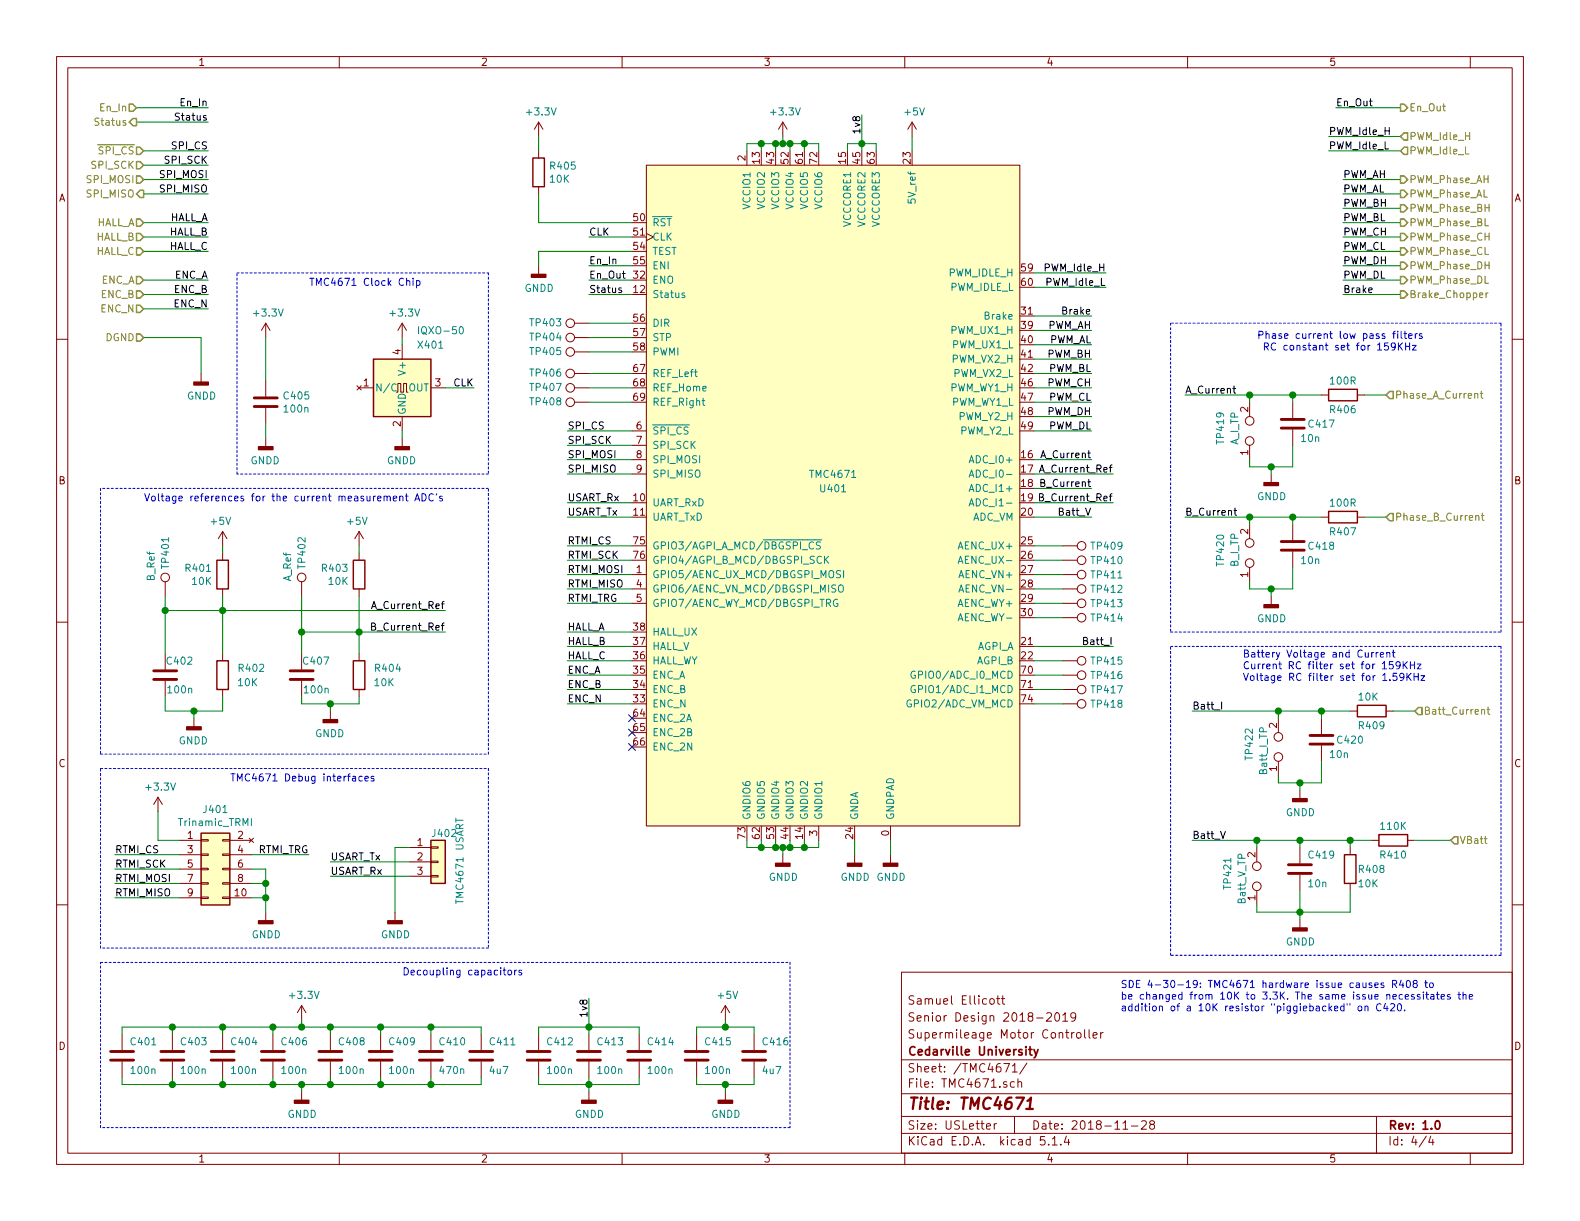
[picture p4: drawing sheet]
<svg xmlns="http://www.w3.org/2000/svg" width="279mm" height="216mm" viewBox="0 0 279 216" stroke-linecap="round" stroke-linejoin="round" font-family="sans-serif">
<g fill="none" stroke="#840000" stroke-width=".18">
<path d="M10 10h259.4v195.9h-259.4zM12 12h255.4v191.9h-255.4zM60 10v2M110 10v2M160 10v2M210 10v2M260 10v2M95.2 21.6v2.5M95.2 26.7v1.2M95.2 33v1.3M95.2 21.6l-.7 1.3M95.2 21.6l.8 1.3"/>
<path d="M114.3 29.2h66v116.9h-66zM132.1 26.7v2.5M138.4 21.6v2.5M138.4 21.6l-.7 1.3M138.4 21.6l.8 1.3M161.3 21.6l-.8 1.3M161.3 21.6v2.5M161.3 21.6l.8 1.3M10 60h2M47 57.2v2.5M47 57.2l-.8 1.2M47 57.2l.8 1.2"/>
<path d="M71.1 57.2v2.5M71.1 57.2l-.7 1.2M71.1 57.2l.8 1.2M95.2 47v1.5M101.6 59.7h2.5M101.6 57.2h2.5M114.3 41.3l1.3 .6-1.3 .6M267.4 60h2M35.6 66v1.6M47 67.3v2.8M47 72.1v2.8M47 77.5v1.5"/>
<path d="M63.1 68.2l.8 .8M63.5 68.6h2.5M63.9 68.2l-.8 .8M70.1 69.3h.3v-1.5h.5v1.5h.5v-1.5h.5v1.5h.2M71.1 61v2.5M71.1 73.7v2.5M71.1 77.5v1.5M76.2 68.6h2.5M101.6 66h2.5M101.6 68.6h2.5M101.6 71.1h2.5M101.6 62.2h2.5"/>
<path d="M111.8 76.2h2.5M111.8 78.7h2.5M221 71.1v2.6M221 78.7v2.6M228.6 71.1v2.8M228.6 75.9v2.8M233.7 69.9h1.2M240 69.9h1.3M39.4 94v2.5M39.4 97.8v1.3M39.4 94l.7 1.3M39.4 94l-.8 1.3"/>
<path d="M63.5 94v2.5M63.5 97.8v1.3M63.5 94l.8 1.3M63.5 94l-.8 1.3M111.8 81.3h2.5M111.8 83.8h2.5M188 99.1h2.5M188 96.5h2.5M221 92.7v2.6M224.8 83.8v1.5M228.6 92.7v2.8M228.6 97.5v2.8"/>
<path d="M233.7 91.4h1.2M240 91.4h1.3M10 110h2M29.2 102.9v2.5M29.2 115.6v2.8M39.4 104.1v1.3M39.4 115.6v1.2M53.3 102.9v2.5M53.3 115.6v2.8M63.5 104.1v1.3M63.5 115.6v1.2M111.8 101.6h2.5"/>
<path d="M111.8 104.1h2.5M111.8 106.7h2.5M188 101.6h2.5M188 104.1h2.5M188 106.7h2.5M188 109.2h2.5M188 116.8h2.5M188 119.4h2.5M221 100.3v2.6M224.8 105.4v1.5M267.4 110h2M29.2 120.4v2.8"/>
<path d="M34.3 127v1.5M39.4 121.9v1.3M53.3 120.4v2.8M58.4 125.7v1.6M63.5 121.9v1.3M188 121.9h2.5M188 124.5h2.5M226.1 127v2.5M226.1 134.6v2.6M229.9 139.7v1.5M233.7 127v2.8M233.7 131.8v2.8"/>
<path d="M238.8 125.7h1.2M245.1 125.7h1.3M10 160h2M27.9 141l-.7 1.2M27.9 141v2.5M27.9 141l.8 1.2M31.7 148.6h3.9M31.7 158.8h3.9M31.7 151.1h3.9M31.7 153.7h3.9M31.7 156.2h3.9M35.6 158.6h1.2v.3h-1.2z"/>
<path d="M35.6 156.1h1.2v.2h-1.2zM35.6 153.5h1.2v.3h-1.2zM35.6 151h1.2v.3h-1.2zM35.6 148.5h1.2v.2h-1.2zM39.4 158.6h1.2v.3h-1.2zM39.4 156.1h1.2v.2h-1.2zM39.4 153.5h1.2v.3h-1.2zM39.4 151h1.2v.3h-1.2zM39.4 148.5h1.2v.2h-1.2zM40.6 148.6h3.8M40.6 158.8h3.8M40.6 151.1h3.8"/>
<path d="M40.6 153.7h3.8M40.6 156.2h3.8M44.1 148.2l.7 .8M44.8 148.2l-.7 .8M72.4 149.9h3.8M72.4 152.4h3.8M72.4 154.9h3.8M76.2 154.8h1.3v.3h-1.3zM76.2 152.3h1.3v.2h-1.3zM76.2 149.7h1.3v.3h-1.3zM138.4 151.1v1.6M144.8 146.1v2.5"/>
<path d="M151.1 151.1v1.6M157.5 146.1v2.5M157.5 151.1v1.6M222.2 149.9v2.5M222.2 157.5v2.5M229.9 149.9v2.8M229.9 154.7v2.8M238.8 149.9v1.2M238.8 156.2v1.3M242.6 148.6h1.2M248.9 148.6h1.3M267.4 160h2"/>
<path d="M47 161.3v1.5M53.3 177.8v2.5M53.3 177.8l-.7 1.3M53.3 177.8l.8 1.3M69.8 161.3v1.5M128.3 177.8l-.8 1.3M128.3 177.8v2.5M128.3 177.8l.7 1.3M159.4 171.9h108v32h-108zM175.1 176.7l.2-.1 .4 .1v.7l-.2 .2-.4-.2zM176.2 176.6h.6M176.5 176.1v1.3l.3 .2"/>
<path d="M177.1 176.6h.6M177.3 176.1v1.3l.4 .2M185.1 179.2l.2-.1h.3l.3 .1 .1 .3-1 1.1h1M186.7 179.1h.2a.8 .8 0 0 1 .5 .7 .8 .8 0 0 1-.5 .8 1 1 0 0 1-.2-1.5zM187.9 179.5l.5-.4v1.5M190.2 179.7l-.3 .3-.4-.1-.1-.2v-.4l.1-.2h.4l.2 .1a1.19 1.19 0 0 1-.2 1.3l-.4 .1M229.9 162.6v1.5M21.6 182.9v2.8M21.6 187.7v2.8M30.5 182.9v2.8M30.5 187.7v2.8M39.4 182.9v2.8"/>
<path d="M39.4 187.7v2.8M48.3 182.9v2.8M48.3 187.7v2.8M53.3 193v1.6M58.4 182.9v2.8M58.4 187.7v2.8M67.3 182.9v2.8M67.3 187.7v2.8M76.2 182.9v2.8M76.2 187.7v2.8M85.1 182.9v2.8M85.1 187.7v2.8"/>
<path d="M95.2 182.9v2.8M95.2 187.7v2.8M104.1 182.9v2.8M104.1 187.7v2.8M104.1 193v1.6M113 182.9v2.8M113 187.7v2.8M123.2 182.9v2.8M123.2 187.7v2.8M128.3 193v1.6M133.3 182.9v2.8M133.3 187.7v2.8"/>
<path d="M159.4 197.4h108M159.4 193.4h108M159.4 187.4h108M174.4 199.2l.8-.2-.1-.2-.4-.1-.3 .2 .1 .7h.6M175.8 198.7v1M176.2 198.7l-.3 .1-.1 .2M177.5 188.1h1l-.6 1.5M179 188.5l.5-.4v1.5M179 189.6h.9M179.4 191.3h-.5l-.2 .2v.6l.2 .2 .5-.1M179.4 197.4v3M180 191.4l.1-.1a.37 .37 0 0 1 .6 .2v.8"/>
<path d="M180 190.8v1.5M181.6 188l-1.3 1.9M187.9 180.6h.9M189.9 182.6l-.4 .3M190.4 182.7l.3-.1 .4 .1v.7l-.2 .2-.5-.2zM191.8 182.1v1.3l.2 .2M192.6 182.1v1.3l.2 .2M193.3 183.1l.7-.2-.1-.2-.4-.1-.2 .2 .1 .7h.5M194.6 182.6v1M195.1 182.6l-.5 .3M198.6 199.7h.8M200.1 199.1h1.1"/>
<path d="M201.9 198.3l.2-.1h.3l.3 .1v.3v.2l-.9 .9h.9M203.6 198.8l-.3-.3 .1-.2 .2-.1h.4l.2 .3-.1 .2-.6 .2a.48 .48 0 0 0-.1 .6l.2 .2 .5-.2a.48 .48 0 0 0-.1-.6l-.1-.1M243.4 197.4v6.5M60 203.9v2M110 203.9v2M159.4 200.4h108M160 203.9v2M184.7 201h-.7l-.1 .7 .2-.2 .6 .1 .1 .2-.1 .5-.2 .2-.6-.2M185.4 202.3v.2M186.1 201.4l.4-.4v1.5M186.1 202.5h.8M187.6 202.3v.2"/>
<path d="M188.6 200.9l-.4 1.1h1M189 201.5v1M210 203.9v2M252.2 200.9l-1.2 1.9M253 200.9l-.3 1.1h.9M253.4 201.5v1M260 203.9v2"/>
<circle cx="100.8" cy="59.7" r=".76"/>
<circle cx="100.8" cy="57.1" r=".76"/>
<circle cx="100.8" cy="68.6" r=".76"/>
<circle cx="100.8" cy="71.1" r=".76"/>
<circle cx="100.8" cy="62.2" r=".76"/>
<circle cx="100.8" cy="66" r=".76"/>
<circle cx="221" cy="78" r=".76"/>
<circle cx="221" cy="74.4" r=".76"/>
<circle cx="191.3" cy="96.5" r=".76"/>
<circle cx="191.3" cy="99.1" r=".76"/>
<circle cx="221" cy="99.6" r=".76"/>
<circle cx="221" cy="96" r=".76"/>
<circle cx="29.2" cy="102.1" r=".76"/>
<circle cx="53.3" cy="102.1" r=".76"/>
<circle cx="191.3" cy="116.8" r=".76"/>
<circle cx="191.3" cy="101.6" r=".76"/>
<circle cx="191.3" cy="106.7" r=".76"/>
<circle cx="191.3" cy="109.2" r=".76"/>
<circle cx="191.3" cy="104.1" r=".76"/>
<circle cx="191.3" cy="119.4" r=".76"/>
<circle cx="191.3" cy="124.5" r=".76"/>
<circle cx="191.3" cy="121.9" r=".76"/>
<circle cx="226.1" cy="130.3" r=".76"/>
<circle cx="226.1" cy="133.9" r=".76"/>
<circle cx="222.2" cy="156.7" r=".76"/>
<circle cx="222.2" cy="153.2" r=".76"/>
</g>
<path d="M181.9 185.6h.6M182.1 185.1v1.3l.4 .2M182.9 185.6l.3 1M183.6 185.6l-.5 1.3-.2 .2M253.9 198.3l.2-.1a.81 .81 0 0 1 .6 .6 .81 .81 0 0 1-.3 .8l-.1 .1a.79 .79 0 0 1-.4-1.4z" fill="none" stroke="#840000" stroke-width=".3"/>
<path d="M179.7 194.1h1.4l-1.1 2M181.5 196.1h1.2M181.7 194.7l.6-.6-.2 2" fill="none" stroke="#840000" stroke-width=".41"/>
<g fill="#840000" stroke="#840000" stroke-width=".25">
<path d="M137.2 152.7h2.5v.5h-2.5z"/>
<path d="M94 48.5h2.5v.5h-2.5z"/>
<path d="M127 194.6h2.5v.5h-2.5z"/>
<path d="M34.3 67.6h2.5v.5h-2.5z"/>
<path d="M57.1 127.3h2.6v.5h-2.6z"/>
<path d="M33 128.5h2.6v.5h-2.6z"/>
<path d="M69.8 79h2.6v.5h-2.6z"/>
<path d="M45.7 79h2.6v.5h-2.6z"/>
<path d="M68.6 162.8h2.5v.5h-2.5z"/>
<path d="M149.9 152.7h2.5v.5h-2.5z"/>
<path d="M223.5 85.3h2.6v.6h-2.6z"/>
<path d="M156.2 152.7h2.5v.5h-2.5z"/>
<path d="M45.7 162.8h2.6v.5h-2.6z"/>
<path d="M223.5 106.9h2.6v.5h-2.6z"/>
<path d="M52.1 194.6h2.5v.5h-2.5z"/>
<path d="M102.9 194.6h2.5v.5h-2.5z"/>
<path d="M228.6 141.2h2.5v.5h-2.5z"/>
<path d="M228.6 164.1h2.5v.5h-2.5z"/>
</g>
<g fill="none" stroke="#840000" stroke-width=".25">
<path d="M94.2 27.9h2.1v5.1h-2.1zM66 63.5h10.2v10.2h-10.2zM234.9 68.8h5.1v2.1h-5.1zM38.4 99.1h2v5h-2zM62.5 99.1h2v5h-2zM234.9 90.4h5.1v2.1h-5.1zM38.4 116.8h2v5.1h-2zM62.5 116.8h2v5.1h-2zM240 124.7h5.1v2h-5.1zM35.6 147.3h5v12.7h-5zM76.2 148.6h2.5v7.6h-2.5zM237.7 151.1h2.1v5.1h-2.1z"/>
<path d="M243.8 147.6h5.1v2h-5.1z"/>
</g>
<g fill="#ffffc2" stroke="#ffffc2" stroke-width=".18">
<path d="M35.6 147.3h5v12.7h-5z"/>
<path d="M114.3 29.2h66v116.9h-66z"/>
<path d="M66 63.5h10.2v10.2h-10.2z"/>
<path d="M76.2 148.6h2.5v7.6h-2.5z"/>
</g>
<g fill="none" stroke="#008484" stroke-width=".18">
<path d="M121.1 51.8h-.3l-.2 .2v.1l.5 .2v.3h-.5M70.1 68a.6 .6 0 0 0-.9 .4 .6 .6 0 0 0 .6 .7l.3-.1M124.2 70.8h.4M124.3 70.4v1.1l.3 .2M142.8 95.5h2.5M143.9 95.9a.6 .6 0 0 0-.9 .4 .6 .6 0 0 0 .6 .8l.3-.1M145.1 95.9l-.5-.1-.2 .1v.4l.6 .2 .1 .4-.3 .2-.5-.1M145.3 98.5a.6 .6 0 0 0-.9 .4 .6 .6 0 0 0 .6 .7l.3-.1M145.8 98.3v1.3M146 98.9l.5 .7M146.5 98.3l-.7 .8M169.4 99.6l.4-1.3 .5 1.3"/>
<path d="M169.6 99.3h.6M171.4 81.8l.4-1.2 .4 1.2M171.4 84.4l.4-1.3 .4 1.3M171.4 86.9l.4-1.3 .4 1.3M171.4 89.5l.4-1.3 .4 1.3M171.5 84h.6M171.5 89.1h.6M148.1 106a.59 .59 0 0 0-.7 .6 .59 .59 0 0 0 .7 .6l.1-.5h-.3M148.3 103.6a.45 .45 0 0 1 .8 0 .88 .88 0 0 1-.3 1.1l-.3-.1a1.07 1.07 0 0 1-.2-1zM148.6 101l-.4-.1-.3 .2 .1 .3 .6 .3v.3l-.2 .2-.5-.1M149.2 100.9v1.3M161.8 118.7a.59 .59 0 0 0-.7 .6 .59 .59 0 0 0 .7 .6l.1-.5h-.3"/>
<path d="M169.6 104.7l.4-1.3 .4 1.3M169.7 104.3h.6M161.1 123.8a.59 .59 0 0 0-.7 .6 .59 .59 0 0 0 .7 .6l.1-.5h-.3M161.8 121.3a.59 .59 0 0 0-.7 .6 .59 .59 0 0 0 .7 .5l.1-.5h-.3M44.4 144.7v1.3"/>
</g>
<g fill="none" stroke="#840000" stroke-width=".51">
<path d="M45 71.9h4M45 70.4h4M226.6 75.7h4M226.6 74.2h4M226.6 97.3h4M226.6 95.8h4M27.2 118.6h4M51.3 118.6h4.1M27.2 120.1h4M51.3 120.1h4.1M231.6 131.6h4.1M231.6 130h4.1"/>
<path d="M227.8 154.4h4.1M227.8 152.9h4.1M19.6 187.5h4M19.6 185.9h4M28.4 187.5h4.1M28.4 185.9h4.1M37.3 187.5h4.1M37.3 185.9h4.1M46.2 187.5h4.1M46.2 185.9h4.1M56.4 187.5h4.1M56.4 185.9h4.1"/>
<path d="M65.3 187.5h4M65.3 185.9h4M74.2 187.5h4M74.2 185.9h4M83.1 187.5h4M83.1 185.9h4M93.2 187.5h4.1M93.2 185.9h4.1M102.1 187.5h4.1M102.1 185.9h4.1M111 187.5h4.1M111 185.9h4.1"/>
<path d="M121.2 187.5h4M121.2 185.9h4M131.3 187.5h4.1M131.3 185.9h4.1"/>
</g>
<g fill="none" stroke="#0000c2" stroke-width=".18" stroke-dasharray=".4 .4">
<path d="M41.9 48.3h44.5M86.4 48.3v35.5M207 57.2v54.6M265.4 57.2h-58.4M17.8 86.4v47M41.9 83.8v-35.5M86.4 83.8h-44.5M86.4 86.4h-68.6M207 111.8h58.4M207 114.3h58.4M265.4 111.8v-54.6M265.4 114.3v54.6"/>
<path d="M17.8 133.4h68.6M17.8 135.9h68.6M86.4 135.9v31.7M86.4 133.4v-47M17.8 170.2h121.9M17.8 167.6v-31.7M86.4 167.6h-68.6M139.7 170.2v29.2M207 168.9v-54.6M265.4 168.9h-58.4M17.8 199.4v-29.2M139.7 199.4h-121.9"/>
</g>
<g fill="none" stroke="#008400" stroke-width=".18">
<path d="M24.1 19.1h12.7M236.2 19.1h11.4M24.1 21.6h12.7M25.4 26.7h11.4M25.4 39.4h11.4M25.4 34.3h11.4M25.4 31.8h11.4M25.4 29.2h11.4M95.2 24.1v2.6M95.2 34.3v5.1h16.6M132.1 26.7v-1.3h12.7v1.3M134.6 25.4v1.3"/>
<path d="M137.2 25.4v1.3M138.4 24.1v1.3M139.7 25.4v1.3M142.2 25.4v1.3M149.9 26.7v-1.3h5v1.3M152.4 20.3v6.4M161.3 24.1v2.6M234.9 24.1h12.7M234.9 26.7h12.7M237.5 39.4h10.1M237.5 34.3h10.1M237.5 31.8h10.1"/>
<path d="M237.5 36.8h10.1M25.4 41.9h11.4M25.4 59.7h10.2v6.3M25.4 52.1h11.4M25.4 49.5h11.4M25.4 44.5h11.4M25.4 54.6h11.4M47 59.7v7.6M71.1 59.7v1.3M104.1 41.9h7.7M104.1 59.7h7.7M104.1 52.1h7.7"/>
<path d="M104.1 47h7.7M104.1 49.5h7.7M104.1 57.2h7.7M111.8 44.5h-16.6v2.5M182.9 48.3h12.7M182.9 50.8h12.7M182.9 55.9h10.1M182.9 58.4h10.1M237.5 41.9h10.1M237.5 52.1h10.1M237.5 47h10.1M237.5 49.5h10.1"/>
<path d="M237.5 44.5h10.1M47 74.9v2.6M71.1 76.2v1.3M78.7 68.6h5.1M100.3 76.2h11.5M100.3 78.7h11.5M104.1 68.6h7.7M104.1 62.2h7.7M104.1 66h7.7M104.1 71.1h7.7M182.9 68.6h10.1M182.9 76.2h10.1"/>
<path d="M182.9 73.7h10.1M182.9 66h10.1M182.9 71.1h10.1M182.9 61h10.1M182.9 63.5h10.1M209.5 69.9h24.2M221 69.9v1.2M228.6 69.9v1.2M228.6 78.7v3.9h-7.6v-1.3M241.3 69.9h3.8M39.4 96.5v1.3M63.5 96.5v1.3"/>
<path d="M100.3 91.4h11.5M100.3 81.3h11.5M100.3 96.5h11.5M100.3 99.1h11.5M100.3 83.8h11.5M100.3 88.9h11.5M182.9 86.4h10.1M182.9 91.4h10.1M182.9 81.3h10.1M182.9 96.5h5.1M182.9 99.1h5.1M182.9 83.8h13.9"/>
<path d="M182.9 88.9h13.9M209.5 91.4h24.2M221 91.4v1.3M224.8 82.6v1.2M228.6 91.4v1.3M241.3 91.4h3.8M29.2 108h49.5M29.2 105.4v10.2M39.4 105.4v10.2M53.3 105.4v10.2M53.3 111.8h25.4M63.5 105.4v10.2"/>
<path d="M100.3 114.3h11.5M100.3 101.6h11.5M100.3 119.4h11.5M100.3 116.8h11.5M100.3 106.7h11.5M100.3 104.1h11.5M100.3 111.8h11.5M182.9 114.3h13.9M182.9 101.6h5.1M182.9 119.4h5.1M182.9 116.8h5.1M182.9 109.2h5.1"/>
<path d="M182.9 106.7h5.1M182.9 104.1h5.1M224.8 104.1v1.3M228.6 100.3v3.8h-7.6v-1.2M29.2 123.2v2.5h10.2v-2.5M34.3 125.7v1.3M53.3 123.2v1.3h10.2v-1.3M58.4 124.5v1.2M100.3 124.5h11.5M100.3 121.9h11.5M182.9 124.5h5.1M182.9 121.9h5.1"/>
<path d="M210.8 125.7h28M226.1 125.7v1.3M229.9 138.4v1.3M233.7 134.6v3.8h-7.6v-1.2M233.7 125.7v1.3M246.4 125.7h3.8M20.3 158.8h11.4M20.3 156.2h11.4M20.3 151.1h11.4M20.3 153.7h11.4M27.9 143.5v5.1h3.8M44.4 158.8h2.6"/>
<path d="M44.4 153.7h2.6v7.6M44.4 156.2h2.6M44.4 151.1h10.2M58.4 152.4h14M58.4 154.9h14M72.4 149.9h-2.6v11.4M132.1 148.6v1.3h12.7v-1.3M134.6 148.6v1.3M137.2 148.6v1.3M138.4 149.9v1.2M139.7 148.6v1.3M142.2 148.6v1.3"/>
<path d="M151.1 148.6v2.5M157.5 148.6v2.5M210.8 148.6h31.8M222.2 148.6v1.3M229.9 148.6v1.3M229.9 157.5v5.1M238.8 148.6v1.3M238.8 157.5v3.8h-16.6v-1.3M250.2 148.6h6.3M104.1 176.5v6.4M21.6 182.9v-1.3h63.5v1.3M21.6 190.5v1.3h63.5v-1.3"/>
<path d="M30.5 181.6v1.3M30.5 190.5v1.3M39.4 181.6v1.3M39.4 190.5v1.3M48.3 181.6v1.3M48.3 190.5v1.3M53.3 180.3v1.3M53.3 191.8v1.2M58.4 181.6v1.3M58.4 190.5v1.3M67.3 181.6v1.3M67.3 190.5v1.3"/>
<path d="M76.2 181.6v1.3M76.2 190.5v1.3M95.2 182.9v-1.3h17.8v1.3M95.2 190.5v1.3h17.8v-1.3M104.1 190.5v2.5M123.2 182.9v-1.3h10.1v1.3M123.2 190.5v1.3h10.1v-1.3M128.3 180.3v1.3M128.3 191.8v1.2"/>
</g>
<path d="M261.6 52.2l.6-.1v-.3h-.4l-.2 .2 .1 .6h.5M262.8 51.8v.8M263.1 51.8l-.3 .2M260.8 69.7l.2-.1h.3v.8M261.7 69.6h.5M262 69.1v1.1l.2 .2M261 91.3l.2-.1h.2l.1 .8M262 91.2h.4M262.1 90.7v1.1l.3 .2M262 125.6l.2-.1h.3v.8M263 125.5h.4M263.1 125v1.1l.3 .2" fill="none" stroke="#848400" stroke-width=".18"/>
<g fill="none" stroke="#848400" stroke-width=".25">
<path d="M22.9 18.4h.6l.6 .7-.6 .6h-.6zM247.6 18.4h.7l.6 .7-.6 .6h-.7zM23.5 21h.6v1.2h-.6l-.6-.6zM24.1 26h.7l.6 .7-.6 .6h-.7zM24.1 28.6h.7l.6 .6-.6 .6h-.7zM24.1 31.1h.7l.6 .7-.6 .6h-.7zM24.1 38.7h.7l.6 .7-.6 .6h-.7zM24.8 33.7h.6v1.2h-.6l-.7-.6zM247.6 38.7h.7l.6 .7-.6 .6h-.7zM247.6 33.7h.7l.6 .6-.6 .6h-.7zM247.6 31.1h.7l.6 .7-.6 .6h-.7zM247.6 36.2h.7l.6 .6-.6 .7h-.7z"/>
<path d="M248.3 26h.6v1.3h-.6l-.7-.6zM248.3 23.5h.6v1.3h-.6l-.7-.7zM24.1 59.1h.7l.6 .6-.6 .6h-.7zM24.1 41.3h.7l.6 .6-.6 .6h-.7zM24.1 43.8h.7l.6 .7-.6 .6h-.7zM24.1 54h.7l.6 .6-.6 .6h-.7zM24.1 51.4h.7l.6 .7-.6 .6h-.7zM24.1 48.9h.7l.6 .6-.6 .7h-.7zM247.6 41.3h.7l.6 .6-.6 .6h-.7zM247.6 43.8h.7l.6 .7-.6 .6h-.7zM247.6 51.4h.7l.6 .7-.6 .6h-.7zM247.6 46.4h.7l.6 .6-.6 .6h-.7z"/>
<path d="M247.6 48.9h.7l.6 .6-.6 .7h-.7zM245.7 69.2h.7v1.3h-.7l-.6-.6zM245.7 90.8h.7v1.3h-.7l-.6-.7zM250.8 125.1h.7v1.3h-.7l-.6-.7zM257.2 148h.6v1.2h-.6l-.7-.6z"/>
</g>
<path d="M109.9 51l-.3-.1-.2 .2 .1 .2 .4 .1v.3h-.5M218 68.7h.5M218.2 68.2v1.1l.3 .2M183.8 87.9h.6l.1-.2-.1-.3-.6-.1v1.3h.5l.3-.3v-.2l-.3-.2M218.2 90.3h.5M218.4 89.8v1.1l.3 .2M65.7 110.8l.5-.1 .2-.2-.1-.2-.6-.1v1.2h.5l.2-.2v-.2l-.3-.2M216 124.1v1.3" fill="none" stroke="#000" stroke-width=".18"/>
<g fill="none" stroke="#0000c2" stroke-width=".18">
<path d="M71.9 49.8l.2-.2 .3 .1 .1 .8M73.1 49.2v.1M73.1 49.6v.9M73.7 49.7l.3-.1 .3 .3-.2 .5h-.4M73.7 49.6v1.3M246.3 59h.4M246.7 58.6l-.2 .2v1M247.2 58.6v.1M247.2 59v.8M247.8 58.6v1.1l.2 .1M248.3 59h.4M248.4 58.6v1.1l.3 .1"/>
<path d="M249.1 59.4l.6-.1v-.2l-.4-.1-.2 .2 .1 .6h.5M250.3 59v.8M250.6 59l-.2 .1-.1 .1M251.5 59.1l-.3-.1-.2 .2v.2l.5 .1v.3h-.5M245.5 60.6h-.6l-.1 .6 .5-.1 .2 .3v.3l-.2 .2-.5-.1M246.7 61.2l-.2 .2h-.2l-.3-.2 .1-.4 .2-.2h.2l.2 .3a.97 .97 0 0 1-.2 .9l-.3 .1M247.3 60.6v1.3M247.5 61.2l.5 .7M248 60.6l-.7 .8M248.6 60.6v1.3M248.6 61.2h.7M249.3 60.6v1.3"/>
<path d="M249.8 61.1h.6l-.6 .8h.6M69.5 88.1l.7-.1-.1-.2-.4-.1-.2 .2 .1 .6h.5M70.7 87.9l.2-.2 .3 .1v.8M70.7 87.7v.9M71.7 87.7h.5M71.9 87.3v1.1l.3 .2M73.4 88.6l.4-1.3 .4 1.3M73.5 88.2h.6M74.6 87.3a.64 .64 0 0 1 .8 .6 .64 .64 0 0 1-.8 .7zM76.6 87.4a.6 .6 0 0 0-.8 .4 .6 .6 0 0 0 .6 .8l.2-.2M77.2 87.3l-.1 .3M78.2 87.8l-.3-.1-.2 .2 .1 .2 .4 .1v.3h-.5"/>
<path d="M242.6 115.4v.8M242.9 115.4l-.3 .2M243.4 115.4v.8M243.7 115.4l-.3 .2M244.1 115.8l.6-.1-.1-.3h-.3l-.2 .1v.7h.5M245.2 115.5l.2-.1h.3l.1 .8M245.2 115.4v.8M246.2 115.4h.5M246.3 117h-.6v.6l.1-.1 .5 .1v.5l-.1 .2-.5-.2M246.4 114.9v1.1l.3 .2M247 119h-.6l-.1 .7 .2-.2 .4 .1 .1 .6-.2 .1-.5-.1M247.6 117.6l-.3 .2-.3-.1-.1-.1 .1-.5 .3-.1 .2 .1a.84 .84 0 0 1-.3 1.2h-.2"/>
<path d="M248.1 117v1.3M248.3 119.6l-.3 .2h-.4l-.1-.2v-.3l.3-.3h.2l.3 .3a.88 .88 0 0 1-.3 1h-.4M248.3 117.6l.6 .7M248.8 119v1.3M248.9 117l-.8 .7M249 119.6l.5 .7M249.4 117v1.3M249.4 117.6h.7M249.5 119l-.7 .8M250.1 119v1.3M250.1 119.7h.7M250.1 117v1.3"/>
<path d="M250.6 117.4h.7l-.7 .9h.7M250.8 119v1.3M251.3 119.5h.6l-.6 .8h.6M62.4 137.3h.4l.1 .8M62.9 137.6h-.4l-.2 .2 .1 .2h.5M64.1 137.3h-.4l-.3 .2 .2 .5h.5M64.5 137.7l.6-.1v-.3h-.4l-.2 .1 .1 .6h.5M66.1 137.3h-.3l-.2 .1 .1 .2 .4 .1v.3h-.5M245.8 120.2v.1M89 171.6h.5M89.2 171.1v1.1l.3 .2M89.9 171.6h.3l.3 .2v.4l-.3 .2-.3-.1-.1-.1z"/>
<path d="M91 171.6v.8M91.4 171.6l-.4 .2M92.2 171.6h-.3l-.2 .1 .1 .2 .4 .1v.3h-.5M240.2 178l.2-.1 .4 .1v.5l-.1 .2h-.3l-.2-.1zM241.4 178l.2-.1 .3 .1v.7M241.4 177.9v.8M243.1 174.2l.6-.1v-.3h-.4l-.2 .2 .1 .6h.5M244.2 177.6a.6 .6 0 0 0-.8 .4 .6 .6 0 0 0 .6 .7l.2-.1M244.7 173.8h-.3l-.2 .2 .1 .1 .4 .2v.3h-.5M245 177.4l-.3 .9h.8M245.3 177.9v.8M245.9 177.6l.5-.1 .2 .3-.8 .9h.8"/>
<path d="M246.3 174l.6-.1v-.4l-.6-.1v1.2M246.6 174l.4 .6M247.2 177.6l.2-.1a.69 .69 0 0 1 .4 .6 .69 .69 0 0 1-.4 .6l-.2-.1-.1-.3zM247.8 173.3l-.3 .9h.8M248.1 173.8v.8M248.4 178.6v.1M248.5 176.3l.6-.2-.1-.2-.3-.1-.2 .2 .1 .6h.4M248.8 173.5l.2-.1a.69 .69 0 0 1 .4 .6 .69 .69 0 0 1-.4 .6l-.2-.1-.1-.4zM250.1 175.9l-.3-.1-.2 .2 .1 .2 .4 .1v.3h-.5M250.1 173.9l-.2-.3 .2-.2h.3l.2 .2-.1 .2-.5 .2-.1 .1v.3l.2 .2h.4l.1-.2v-.3l-.2-.2M251.1 175.9l-.3-.1-.2 .2 .1 .2 .4 .1v.3h-.5M251.7 175.4v.1"/>
<path d="M251.7 175.8v.9M251.9 173.8h.5M252.1 173.4v1l.3 .2M252.1 175.8h.5M252.3 175.4v1.1l.3 .2M252.9 173.8h.3l.3 .2-.2 .6h-.3l-.1-.1zM253 175.9h.5l.1 .8M253.6 176.1l-.4 .1-.2 .2v.2h.6M254 175.8h.5M254.2 175.4v1.1l.3 .2M254.8 176.3l.6-.2v-.2l-.4-.1-.2 .2 .1 .6h.5M256.4 175.9l-.3-.1-.2 .2 .1 .2 .4 .1v.3h-.5"/>
<path d="M257.8 175.8h.5M258 175.4v1.1l.3 .2M258.7 176l.2-.2 .3 .1 .1 .8M258.7 175.4v1.3M259.8 176.3l.6-.2-.1-.2-.3-.1-.2 .2 .1 .6h.4"/>
</g>
<g fill="#008400" stroke="#008400" stroke-width=".25">
<circle cx="48.3" cy="191.8" r=".51"/>
<circle cx="142.2" cy="25.4" r=".51"/>
<circle cx="128.3" cy="181.6" r=".51"/>
<circle cx="128.3" cy="191.8" r=".51"/>
<circle cx="53.3" cy="191.8" r=".51"/>
<circle cx="53.3" cy="181.6" r=".51"/>
<circle cx="76.2" cy="191.8" r=".51"/>
<circle cx="67.3" cy="191.8" r=".51"/>
<circle cx="76.2" cy="181.6" r=".51"/>
<circle cx="67.3" cy="181.6" r=".51"/>
<circle cx="104.1" cy="191.8" r=".51"/>
<circle cx="104.1" cy="181.6" r=".51"/>
<circle cx="30.5" cy="191.8" r=".51"/>
<circle cx="39.4" cy="191.8" r=".51"/>
<circle cx="29.2" cy="108" r=".51"/>
<circle cx="137.2" cy="25.4" r=".51"/>
<circle cx="39.4" cy="108" r=".51"/>
<circle cx="58.4" cy="191.8" r=".51"/>
<circle cx="30.5" cy="181.6" r=".51"/>
<circle cx="39.4" cy="181.6" r=".51"/>
<circle cx="48.3" cy="181.6" r=".51"/>
<circle cx="63.5" cy="111.8" r=".51"/>
<circle cx="58.4" cy="181.6" r=".51"/>
<circle cx="233.7" cy="125.7" r=".51"/>
<circle cx="53.3" cy="111.8" r=".51"/>
<circle cx="226.1" cy="125.7" r=".51"/>
<circle cx="229.9" cy="138.4" r=".51"/>
<circle cx="224.8" cy="82.6" r=".51"/>
<circle cx="34.3" cy="125.7" r=".51"/>
<circle cx="58.4" cy="124.5" r=".51"/>
<circle cx="47" cy="158.8" r=".51"/>
<circle cx="228.6" cy="69.9" r=".51"/>
<circle cx="238.8" cy="148.6" r=".51"/>
<circle cx="47" cy="156.2" r=".51"/>
<circle cx="229.9" cy="148.6" r=".51"/>
<circle cx="221" cy="69.9" r=".51"/>
<circle cx="222.3" cy="148.6" r=".51"/>
<circle cx="229.9" cy="161.3" r=".51"/>
<circle cx="138.4" cy="149.9" r=".51"/>
<circle cx="134.6" cy="149.9" r=".51"/>
<circle cx="137.2" cy="149.9" r=".51"/>
<circle cx="139.7" cy="149.9" r=".51"/>
<circle cx="142.2" cy="149.9" r=".51"/>
<circle cx="228.6" cy="91.4" r=".51"/>
<circle cx="221" cy="91.4" r=".51"/>
<circle cx="224.8" cy="104.1" r=".51"/>
<circle cx="152.4" cy="25.4" r=".51"/>
<circle cx="138.4" cy="25.4" r=".51"/>
<circle cx="134.6" cy="25.4" r=".51"/>
<circle cx="139.7" cy="25.4" r=".51"/>
</g>
<path d="M111.2 128.9l1.2 1.2M111.2 126.4l1.2 1.2M111.2 131.5l1.2 1.2M112.4 128.9l-1.2 1.2M112.4 126.4l-1.2 1.2M112.4 131.5l-1.2 1.2" fill="none" stroke="#000084" stroke-width=".18"/>
<text font-size="2.8" fill="#840000" x="160.4" y="196.2">Title: TMC4671</text>
<g font-size="2.1" fill="#840000">
<text x="160.4" y="177.6">Samuel Ellicott</text>
<text x="160.4" y="183.6">Supermileage Motor Controller</text>
<text x="160.4" y="180.6">Senior Design 2018-2019</text>
<text x="160.4" y="189.6">Sheet: /TMC4671/</text>
<text x="160.4" y="186.6">Cedarville University</text>
<text x="160.4" y="192.3">File: TMC4671.sch</text>
<text x="160.4" y="202.5">KiCad E.D.A. kicad 5.1.4</text>
<text x="160.4" y="199.7">Size: USLetter</text>
<text x="182.4" y="199.7">Date: 2018-11-28</text>
<text x="245.4" y="199.7">Rev: 1.0</text>
<text x="245.4" y="202.5">Id: 4/4</text>
</g>
<g font-size="1.8" fill="#840000">
<text x="35" y="11.6">1</text>
<text x="85" y="11.6">2</text>
<text x="135" y="11.6">3</text>
<text x="185" y="11.6">4</text>
<text x="235" y="11.6">5</text>
<text x="131.8" y="28.4" transform="rotate(-90 131.8 28.4)">2</text>
<text x="134.4" y="28.9" transform="rotate(-90 134.4 28.9)">13</text>
<text x="136.9" y="28.9" transform="rotate(-90 136.9 28.9)">43</text>
<text x="139.4" y="28.9" transform="rotate(-90 139.4 28.9)">52</text>
<text x="142" y="28.9" transform="rotate(-90 142 28.9)">61</text>
<text x="144.5" y="28.9" transform="rotate(-90 144.5 28.9)">72</text>
<text x="149.6" y="28.9" transform="rotate(-90 149.6 28.9)">15</text>
<text x="152.1" y="28.9" transform="rotate(-90 152.1 28.9)">45</text>
<text x="154.7" y="28.9" transform="rotate(-90 154.7 28.9)">63</text>
<text x="161" y="28.9" transform="rotate(-90 161 28.9)">23</text>
<text x="10.4" y="35.6">A</text>
<text x="267.8" y="35.6">A</text>
<text x="112.1" y="39.1">50</text>
<text x="112.1" y="41.7">51</text>
<text x="112.1" y="44.2">54</text>
<text x="112.1" y="46.7">55</text>
<text x="112.1" y="51.8">12</text>
<text x="112.1" y="49.3">32</text>
<text x="180.6" y="48">59</text>
<text x="180.6" y="50.5">60</text>
<text x="112.1" y="56.9">56</text>
<text x="112.1" y="59.4">57</text>
<text x="180.6" y="55.6">31</text>
<text x="180.6" y="58.2">39</text>
<text x="70.9" y="62.7" transform="rotate(-90 70.9 62.7)">4</text>
<text x="112.1" y="62">58</text>
<text x="112.1" y="65.8">67</text>
<text x="180.6" y="60.7">40</text>
<text x="180.6" y="63.2">41</text>
<text x="180.6" y="65.8">42</text>
<text x="64.3" y="68.3">1</text>
<text x="77" y="68.3">3</text>
<text x="112.1" y="68.3">68</text>
<text x="112.1" y="70.9">69</text>
<text x="180.6" y="68.3">46</text>
<text x="180.6" y="70.9">47</text>
<text x="70.9" y="75.4" transform="rotate(-90 70.9 75.4)">2</text>
<text x="112.5" y="75.9">6</text>
<text x="180.6" y="73.4">48</text>
<text x="180.6" y="75.9">49</text>
<text x="220.7" y="72.9" transform="rotate(-90 220.7 72.9)">2</text>
<text x="112.5" y="78.5">7</text>
<text x="112.5" y="81">8</text>
<text x="112.5" y="83.6">9</text>
<text x="180.6" y="81">16</text>
<text x="180.6" y="83.6">17</text>
<text x="220.7" y="80.5" transform="rotate(-90 220.7 80.5)">1</text>
<text x="10.4" y="85.6">B</text>
<text x="112.1" y="88.6">10</text>
<text x="180.6" y="86.1">18</text>
<text x="180.6" y="88.6">19</text>
<text x="267.8" y="85.6">B</text>
<text x="112.1" y="91.2">11</text>
<text x="180.6" y="91.2">20</text>
<text x="220.7" y="94.5" transform="rotate(-90 220.7 94.5)">2</text>
<text x="112.1" y="96.3">75</text>
<text x="112.1" y="98.8">76</text>
<text x="112.5" y="101.3">1</text>
<text x="180.6" y="96.3">25</text>
<text x="180.6" y="98.8">26</text>
<text x="180.6" y="101.3">27</text>
<text x="112.5" y="103.9">4</text>
<text x="112.5" y="106.4">5</text>
<text x="180.6" y="103.9">28</text>
<text x="180.6" y="106.4">29</text>
<text x="220.7" y="102.1" transform="rotate(-90 220.7 102.1)">1</text>
<text x="112.1" y="111.5">38</text>
<text x="180.6" y="109">30</text>
<text x="112.1" y="119.1">35</text>
<text x="112.1" y="116.6">36</text>
<text x="112.1" y="114">37</text>
<text x="180.6" y="114">21</text>
<text x="180.6" y="116.6">22</text>
<text x="180.6" y="119.1">70</text>
<text x="112.1" y="124.2">33</text>
<text x="112.1" y="121.7">34</text>
<text x="180.6" y="121.7">71</text>
<text x="180.6" y="124.2">74</text>
<text x="112.1" y="126.7">64</text>
<text x="112.1" y="129.3">65</text>
<text x="112.1" y="131.8">66</text>
<text x="225.8" y="128.8" transform="rotate(-90 225.8 128.8)">2</text>
<text x="10.4" y="135.6">C</text>
<text x="225.8" y="136.4" transform="rotate(-90 225.8 136.4)">1</text>
<text x="267.8" y="135.6">C</text>
<text x="33.2" y="148.3">1</text>
<text x="42.1" y="148.3">2</text>
<text x="73.8" y="149.6">1</text>
<text x="131.8" y="148.3" transform="rotate(-90 131.8 148.3)">73</text>
<text x="134.4" y="148.3" transform="rotate(-90 134.4 148.3)">62</text>
<text x="136.9" y="148.3" transform="rotate(-90 136.9 148.3)">53</text>
<text x="139.4" y="148.3" transform="rotate(-90 139.4 148.3)">44</text>
<text x="142" y="148.3" transform="rotate(-90 142 148.3)">14</text>
<text x="144.5" y="147.8" transform="rotate(-90 144.5 147.8)">3</text>
<text x="150.9" y="148.3" transform="rotate(-90 150.9 148.3)">24</text>
<text x="157.2" y="147.8" transform="rotate(-90 157.2 147.8)">0</text>
<text x="33.2" y="150.9">3</text>
<text x="33.2" y="153.4">5</text>
<text x="33.2" y="156">7</text>
<text x="42.1" y="150.9">4</text>
<text x="42.1" y="153.4">6</text>
<text x="42.1" y="156">8</text>
<text x="73.8" y="152.1">2</text>
<text x="73.8" y="154.7">3</text>
<text x="222" y="151.6" transform="rotate(-90 222 151.6)">2</text>
<text x="33.2" y="158.5">9</text>
<text x="41.6" y="158.5">10</text>
<text x="222" y="159.2" transform="rotate(-90 222 159.2)">1</text>
<text x="10.4" y="185.6">D</text>
<text x="267.8" y="185.6">D</text>
<text x="35" y="205.5">1</text>
<text x="85" y="205.5">2</text>
<text x="135" y="205.5">3</text>
<text x="185" y="205.5">4</text>
<text x="235" y="205.5">5</text>
</g>
<g font-size="1.8" fill="#848400">
<text x="17.2" y="22.2">Status</text>
<text x="17.8" y="19.7">En_In</text>
<text x="249.2" y="19.7">En_Out</text>
<text x="16.3" y="29.8">SPI_SCK</text>
<text x="17.6" y="27.3">SPI_CS</text>
<text x="249.2" y="27.3">PWM_Idle_L</text>
<text x="249.2" y="24.8">PWM_Idle_H</text>
<text x="15.5" y="34.9">SPI_MISO</text>
<text x="15.5" y="32.4">SPI_MOSI</text>
<text x="249.2" y="34.9">PWM_Phase_AL</text>
<text x="249.2" y="32.4">PWM_Phase_AH</text>
<text x="16.9" y="40">HALL_A</text>
<text x="249.2" y="40">PWM_Phase_BL</text>
<text x="249.2" y="37.5">PWM_Phase_BH</text>
<text x="16.9" y="42.5">HALL_B</text>
<text x="16.9" y="45.1">HALL_C</text>
<text x="249.2" y="42.5">PWM_Phase_CH</text>
<text x="249.2" y="45.1">PWM_Phase_CL</text>
<text x="249.2" y="47.6">PWM_Phase_DH</text>
<text x="17.9" y="52.7">ENC_B</text>
<text x="17.9" y="50.2">ENC_A</text>
<text x="249.2" y="52.7">Brake_Chopper</text>
<text x="249.2" y="50.2">PWM_Phase_DL</text>
<text x="17.9" y="55.2">ENC_N</text>
<text x="18.7" y="60.3">DGND</text>
<text x="246.6" y="70.5">Phase_A_Current</text>
<text x="246.6" y="92.1">Phase_B_Current</text>
<text x="251.7" y="126.4">Batt_Current</text>
<text x="258.1" y="149.2">VBatt</text>
</g>
<g font-size="1.8">
<text x="31.4" y="21.3">Status</text>
<text x="32" y="18.8">En_In</text>
<text x="152.1" y="23.3" transform="rotate(-90 152.1 23.3)">1v8</text>
<text x="234.9" y="23.9">PWM_Idle_H</text>
<text x="236.2" y="18.8">En_Out</text>
<text x="29.3" y="29">SPI_SCK</text>
<text x="30.5" y="26.4">SPI_CS</text>
<text x="234.9" y="26.4">PWM_Idle_L</text>
<text x="28.5" y="34">SPI_MISO</text>
<text x="28.5" y="31.5">SPI_MOSI</text>
<text x="237.5" y="31.5">PWM_AH</text>
<text x="237.5" y="34">PWM_AL</text>
<text x="29.8" y="41.7">HALL_B</text>
<text x="29.8" y="39.1">HALL_A</text>
<text x="104.1" y="41.7">CLK</text>
<text x="237.5" y="41.7">PWM_CH</text>
<text x="237.5" y="39.1">PWM_BL</text>
<text x="237.5" y="36.6">PWM_BH</text>
<text x="29.8" y="44.2">HALL_C</text>
<text x="104.1" y="46.7">En_In</text>
<text x="237.5" y="44.2">PWM_CL</text>
<text x="237.5" y="46.7">PWM_DH</text>
<text x="30.8" y="49.3">ENC_A</text>
<text x="30.8" y="51.8">ENC_B</text>
<text x="104.1" y="49.3">En_Out</text>
<text x="104.1" y="51.8">Status</text>
<text x="185" y="48">PWM_Idle_H</text>
<text x="185.2" y="50.5">PWM_Idle_L</text>
<text x="237.5" y="49.3">PWM_DL</text>
<text x="237.5" y="51.8">Brake</text>
<text x="30.8" y="54.4">ENC_N</text>
<text x="185.2" y="58.2">PWM_AH</text>
<text x="188.1" y="55.6">Brake</text>
<text x="185.2" y="63.2">PWM_BH</text>
<text x="185.4" y="60.7">PWM_AL</text>
<text x="185.4" y="65.8">PWM_BL</text>
<text x="80.2" y="68.3">CLK</text>
<text x="185.2" y="68.3">PWM_CH</text>
<text x="185.4" y="70.9">PWM_CL</text>
<text x="209.5" y="69.6">A_Current</text>
<text x="100.3" y="75.9">SPI_CS</text>
<text x="185.2" y="73.4">PWM_DH</text>
<text x="185.4" y="75.9">PWM_DL</text>
<text x="100.3" y="83.6">SPI_MISO</text>
<text x="100.3" y="81">SPI_MOSI</text>
<text x="100.3" y="78.5">SPI_SCK</text>
<text x="184.4" y="83.6">A_Current_Ref</text>
<text x="184.4" y="81">A_Current</text>
<text x="100.3" y="88.6">USART_Rx</text>
<text x="184.4" y="88.6">B_Current_Ref</text>
<text x="184.4" y="86.1">B_Current</text>
<text x="100.3" y="91.2">USART_Tx</text>
<text x="187.4" y="91.2">Batt_V</text>
<text x="209.5" y="91.2">B_Current</text>
<text x="100.3" y="101.3">RTMI_MOSI</text>
<text x="100.3" y="98.8">RTMI_SCK</text>
<text x="100.3" y="96.3">RTMI_CS</text>
<text x="66.3" y="107.7">A_Current_Ref</text>
<text x="100.3" y="103.9">RTMI_MISO</text>
<text x="100.3" y="106.4">RTMI_TRG</text>
<text x="66.3" y="111.5">B_Current_Ref</text>
<text x="100.3" y="111.5">HALL_A</text>
<text x="100.3" y="116.6">HALL_C</text>
<text x="100.3" y="114">HALL_B</text>
<text x="100.3" y="119.1">ENC_A</text>
<text x="191.9" y="114">Batt_I</text>
<text x="100.3" y="124.2">ENC_N</text>
<text x="100.3" y="121.7">ENC_B</text>
<text x="210.8" y="125.5">Batt_I</text>
<text x="210.8" y="148.3">Batt_V</text>
<text x="20.3" y="156">RTMI_MOSI</text>
<text x="20.3" y="153.4">RTMI_SCK</text>
<text x="20.3" y="150.9">RTMI_CS</text>
<text x="45.6" y="150.9">RTMI_TRG</text>
<text x="58.4" y="152.1">USART_Tx</text>
<text x="58.4" y="154.7">USART_Rx</text>
<text x="20.3" y="158.5">RTMI_MISO</text>
<text x="103.9" y="179.5" transform="rotate(-90 103.9 179.5)">1v8</text>
</g>
<g font-size="1.8" fill="#008484">
<text x="93.3" y="20.4">+3.3V</text>
<text x="136.5" y="20.4">+3.3V</text>
<text x="160.1" y="20.4">+5V</text>
<text x="97.4" y="30">R405</text>
<text x="97.3" y="32.3">10K</text>
<text x="161.9" y="35.6" transform="rotate(-90 161.9 35.6)">5V_ref</text>
<text x="115.3" y="40">RST</text>
<text x="132.7" y="36.8" transform="rotate(-90 132.7 36.8)">VCCIO1</text>
<text x="135.3" y="36.8" transform="rotate(-90 135.3 36.8)">VCCIO2</text>
<text x="137.8" y="36.8" transform="rotate(-90 137.8 36.8)">VCCIO3</text>
<text x="140.3" y="36.8" transform="rotate(-90 140.3 36.8)">VCCIO4</text>
<text x="142.9" y="36.8" transform="rotate(-90 142.9 36.8)">VCCIO5</text>
<text x="145.4" y="36.8" transform="rotate(-90 145.4 36.8)">VCCIO6</text>
<text x="150.5" y="40.1" transform="rotate(-90 150.5 40.1)">VCCCORE1</text>
<text x="153" y="40.1" transform="rotate(-90 153 40.1)">VCCCORE2</text>
<text x="155.6" y="40.1" transform="rotate(-90 155.6 40.1)">VCCCORE3</text>
<text x="115.3" y="42.5">CLK</text>
<text x="115.3" y="45.1">TEST</text>
<text x="115.3" y="47.6">ENI</text>
<text x="92.8" y="51.6">GNDD</text>
<text x="115.3" y="52.7">Status</text>
<text x="115.3" y="50.2">ENO</text>
<text x="167.7" y="48.9">PWM_IDLE_H</text>
<text x="167.9" y="51.4">PWM_IDLE_L</text>
<text x="45" y="56">+3.3V</text>
<text x="69.2" y="56">+3.3V</text>
<text x="74.5" y="59.1">IQXO-50</text>
<text x="93.9" y="57.7">TP403</text>
<text x="115.3" y="57.8">DIR</text>
<text x="168.3" y="59.1">PWM_UX1_H</text>
<text x="174.4" y="56.5">Brake</text>
<text x="71.8" y="66" transform="rotate(-90 71.8 66)">V+</text>
<text x="74.1" y="61.6">X401</text>
<text x="93.9" y="60.2">TP404</text>
<text x="93.9" y="62.8">TP405</text>
<text x="115.3" y="60.3">STP</text>
<text x="115.3" y="62.9">PWMI</text>
<text x="168.4" y="64.1">PWM_VX2_H</text>
<text x="168.5" y="61.6">PWM_UX1_L</text>
<text x="33.1" y="70.7">GNDD</text>
<text x="50.3" y="70.6">C405</text>
<text x="66.3" y="69.2">N/C</text>
<text x="72.2" y="69.2">OUT</text>
<text x="93.9" y="66.6">TP406</text>
<text x="93.9" y="69.1">TP407</text>
<text x="93.9" y="71.7">TP408</text>
<text x="115.3" y="66.7">REF_Left</text>
<text x="115.3" y="69.2">REF_Home</text>
<text x="115.3" y="71.8">REF_Right</text>
<text x="167.9" y="69.2">PWM_WY1_H</text>
<text x="168.1" y="71.8">PWM_WY1_L</text>
<text x="168.6" y="66.7">PWM_VX2_L</text>
<text x="235.4" y="68">100R</text>
<text x="50.4" y="72.9">100n</text>
<text x="71.8" y="73.4" transform="rotate(-90 71.8 73.4)">GND</text>
<text x="115.3" y="76.8">SPI_CS</text>
<text x="169.6" y="74.3">PWM_Y2_H</text>
<text x="169.8" y="76.8">PWM_Y2_L</text>
<text x="231.5" y="75.6">C417</text>
<text x="235.4" y="73.1">R406</text>
<text x="44.3" y="82.1">GNDD</text>
<text x="68.4" y="82.1">GNDD</text>
<text x="115.3" y="79.4">SPI_SCK</text>
<text x="115.3" y="81.9">SPI_MOSI</text>
<text x="172" y="81.9">ADC_I0+</text>
<text x="216.5" y="78.3" transform="rotate(-90 216.5 78.3)">TP419</text>
<text x="219" y="78.7" transform="rotate(-90 219 78.7)">A_I_TP</text>
<text x="230.2" y="78.2">10n</text>
<text x="115.3" y="89.5">UART_RxD</text>
<text x="115.3" y="84.5">SPI_MISO</text>
<text x="143.4" y="84.5">TMC4671</text>
<text x="145.2" y="87">U401</text>
<text x="172" y="87">ADC_I1+</text>
<text x="172.4" y="84.5">ADC_I0-</text>
<text x="172.4" y="89.5">ADC_I1-</text>
<text x="222.3" y="88.4">GNDD</text>
<text x="235.4" y="89.6">100R</text>
<text x="37.4" y="92.8">+5V</text>
<text x="61.5" y="92.8">+5V</text>
<text x="115.3" y="92.1">UART_TxD</text>
<text x="171.9" y="92.1">ADC_VM</text>
<text x="235.4" y="94.7">R407</text>
<text x="29.9" y="100.4" transform="rotate(-90 29.9 100.4)">TP401</text>
<text x="32.9" y="101.1">R401</text>
<text x="54" y="100.4" transform="rotate(-90 54 100.4)">TP402</text>
<text x="57.1" y="101.1">R403</text>
<text x="115.3" y="97.2">GPIO3/AGPI_A_MCD/DBGSPI_CS</text>
<text x="115.3" y="99.7">GPIO4/AGPI_B_MCD/DBGSPI_SCK</text>
<text x="169.8" y="97.2">AENC_UX+</text>
<text x="170.3" y="99.7">AENC_UX-</text>
<text x="193.1" y="99.7">TP410</text>
<text x="193.1" y="97.2">TP409</text>
<text x="216.5" y="99.9" transform="rotate(-90 216.5 99.9)">TP420</text>
<text x="219" y="100.2" transform="rotate(-90 219 100.2)">B_I_TP</text>
<text x="230.2" y="99.7">10n</text>
<text x="231.5" y="97.2">C418</text>
<text x="27.4" y="102.7" transform="rotate(-90 27.4 102.7)">B_Ref</text>
<text x="34" y="103.4">10K</text>
<text x="51.5" y="102.8" transform="rotate(-90 51.5 102.8)">A_Ref</text>
<text x="58.2" y="103.4">10K</text>
<text x="115.3" y="102.2">GPIO5/AENC_UX_MCD/DBGSPI_MOSI</text>
<text x="115.3" y="104.8">GPIO6/AENC_VN_MCD/DBGSPI_MISO</text>
<text x="115.3" y="107.3">GPIO7/AENC_WY_MCD/DBGSPI_TRG</text>
<text x="169.4" y="107.3">AENC_WY+</text>
<text x="169.8" y="102.2">AENC_VN+</text>
<text x="170.3" y="104.8">AENC_VN-</text>
<text x="193.1" y="102.3">TP411</text>
<text x="193.1" y="104.8">TP412</text>
<text x="193.1" y="107.4">TP413</text>
<text x="115.3" y="112.4">HALL_UX</text>
<text x="169.9" y="109.9">AENC_WY-</text>
<text x="193.1" y="109.9">TP414</text>
<text x="222.3" y="110">GNDD</text>
<text x="29.6" y="117.5">C402</text>
<text x="42.3" y="118.8">R402</text>
<text x="53.8" y="117.5">C407</text>
<text x="66.5" y="118.8">R404</text>
<text x="115.3" y="117.5">HALL_WY</text>
<text x="115.3" y="114.9">HALL_V</text>
<text x="172.7" y="114.9">AGPI_A</text>
<text x="172.7" y="117.5">AGPI_B</text>
<text x="193.1" y="117.5">TP415</text>
<text x="29.8" y="122.6">100n</text>
<text x="42.2" y="121.3">10K</text>
<text x="53.9" y="122.6">100n</text>
<text x="66.3" y="121.3">10K</text>
<text x="115.3" y="125.1">ENC_N</text>
<text x="115.3" y="122.6">ENC_B</text>
<text x="115.3" y="120">ENC_A</text>
<text x="160.9" y="125.1">GPIO2/ADC_VM_MCD</text>
<text x="162.1" y="120">GPIO0/ADC_I0_MCD</text>
<text x="162.1" y="122.6">GPIO1/ADC_I1_MCD</text>
<text x="193.1" y="120.1">TP416</text>
<text x="193.1" y="122.6">TP417</text>
<text x="193.1" y="125.1">TP418</text>
<text x="240.3" y="123.9">10K</text>
<text x="31.6" y="131.6">GNDD</text>
<text x="55.7" y="130.4">GNDD</text>
<text x="115.3" y="127.6">ENC_2A</text>
<text x="115.3" y="130.2">ENC_2B</text>
<text x="236.6" y="131.5">C420</text>
<text x="240.4" y="129">R409</text>
<text x="115.3" y="132.7">ENC_2N</text>
<text x="221.5" y="134.2" transform="rotate(-90 221.5 134.2)">TP422</text>
<text x="224.1" y="136.8" transform="rotate(-90 224.1 136.8)">Batt_I_TP</text>
<text x="235.3" y="134">10n</text>
<text x="26" y="139.8">+3.3V</text>
<text x="36.1" y="143.8">J401</text>
<text x="31.8" y="146.1">Trinamic_TRMI</text>
<text x="76.6" y="148">J402</text>
<text x="132.7" y="145" transform="rotate(-90 132.7 145)">GNDIO6</text>
<text x="135.3" y="145" transform="rotate(-90 135.3 145)">GNDIO5</text>
<text x="137.8" y="145" transform="rotate(-90 137.8 145)">GNDIO4</text>
<text x="140.3" y="145" transform="rotate(-90 140.3 145)">GNDIO3</text>
<text x="142.9" y="145" transform="rotate(-90 142.9 145)">GNDIO2</text>
<text x="145.4" y="145" transform="rotate(-90 145.4 145)">GNDIO1</text>
<text x="151.8" y="145" transform="rotate(-90 151.8 145)">GNDA</text>
<text x="158.1" y="145" transform="rotate(-90 158.1 145)">GNDPAD</text>
<text x="227.4" y="144.3">GNDD</text>
<text x="244.2" y="146.7">110K</text>
<text x="135.9" y="155.8">GNDD</text>
<text x="148.6" y="155.8">GNDD GNDD</text>
<text x="231.5" y="151.8">C419</text>
<text x="240.4" y="154.4">R408</text>
<text x="244.2" y="151.8">R410</text>
<text x="82" y="159.4" transform="rotate(-90 82 159.4)">TMC4671 USART</text>
<text x="217.7" y="157" transform="rotate(-90 217.7 157)">TP421</text>
<text x="220.3" y="159.8" transform="rotate(-90 220.3 159.8)">Batt_V_TP</text>
<text x="231.5" y="156.9">10n</text>
<text x="240.3" y="156.9">10K</text>
<text x="44.5" y="165.9">GNDD</text>
<text x="67.4" y="165.9">GNDD</text>
<text x="227.4" y="167.2">GNDD</text>
<text x="51.4" y="176.6">+3.3V</text>
<text x="127.1" y="176.6">+5V</text>
<text x="23.3" y="184.8">C401</text>
<text x="32.2" y="184.8">C403</text>
<text x="41" y="184.8">C404</text>
<text x="49.9" y="184.8">C406</text>
<text x="60.1" y="184.8">C408</text>
<text x="69" y="184.8">C409</text>
<text x="77.9" y="184.8">C410</text>
<text x="86.8" y="184.8">C411</text>
<text x="96.9" y="184.8">C412</text>
<text x="105.8" y="184.8">C413</text>
<text x="114.7" y="184.8">C414</text>
<text x="124.9" y="184.8">C415</text>
<text x="135" y="184.8">C416</text>
<text x="23.3" y="189.9">100n</text>
<text x="32.2" y="189.9">100n</text>
<text x="41.1" y="189.9">100n</text>
<text x="50" y="189.9">100n</text>
<text x="60.1" y="189.9">100n</text>
<text x="69" y="189.9">100n</text>
<text x="77.9" y="189.9">470n</text>
<text x="86.7" y="189.9">4u7</text>
<text x="97" y="189.9">100n</text>
<text x="105.9" y="189.9">100n</text>
<text x="114.8" y="189.9">100n</text>
<text x="124.9" y="189.9">100n</text>
<text x="135" y="189.9">4u7</text>
<text x="50.9" y="197.7">GNDD</text>
<text x="101.7" y="197.7">GNDD</text>
<text x="125.8" y="197.7">GNDD</text>
</g>
<g font-size="1.8" fill="#0000c2">
<text x="54.6" y="50.5">TMC4671 Clock Chip</text>
<text x="222.2" y="59.9">Phase current low pass filters</text>
<text x="222.7" y="62">RC constant set for 159KHz</text>
<text x="25.4" y="88.6">Voltage references for the current measurement ADC's</text>
<text x="219.7" y="116.3">Battery Voltage and Current</text>
<text x="219.7" y="118.3">Current RC filter set for 159KHz</text>
<text x="219.7" y="120.4">Voltage RC filter set for 1.59KHz</text>
<text x="40.6" y="138.2">TMC4671 Debug interfaces</text>
<text x="71.1" y="172.5">Decoupling capacitors</text>
<text x="198.1" y="174.7">SDE 4-30-19: TMC4671 hardware issue causes R408 to</text>
<text x="198.1" y="176.8">be changed from 10K to 3.3K. The same issue necessitates the</text>
<text x="198.1" y="178.8">addition of a 10K resistor &quot;piggiebacked&quot; on C420.</text>
</g>
</svg>
